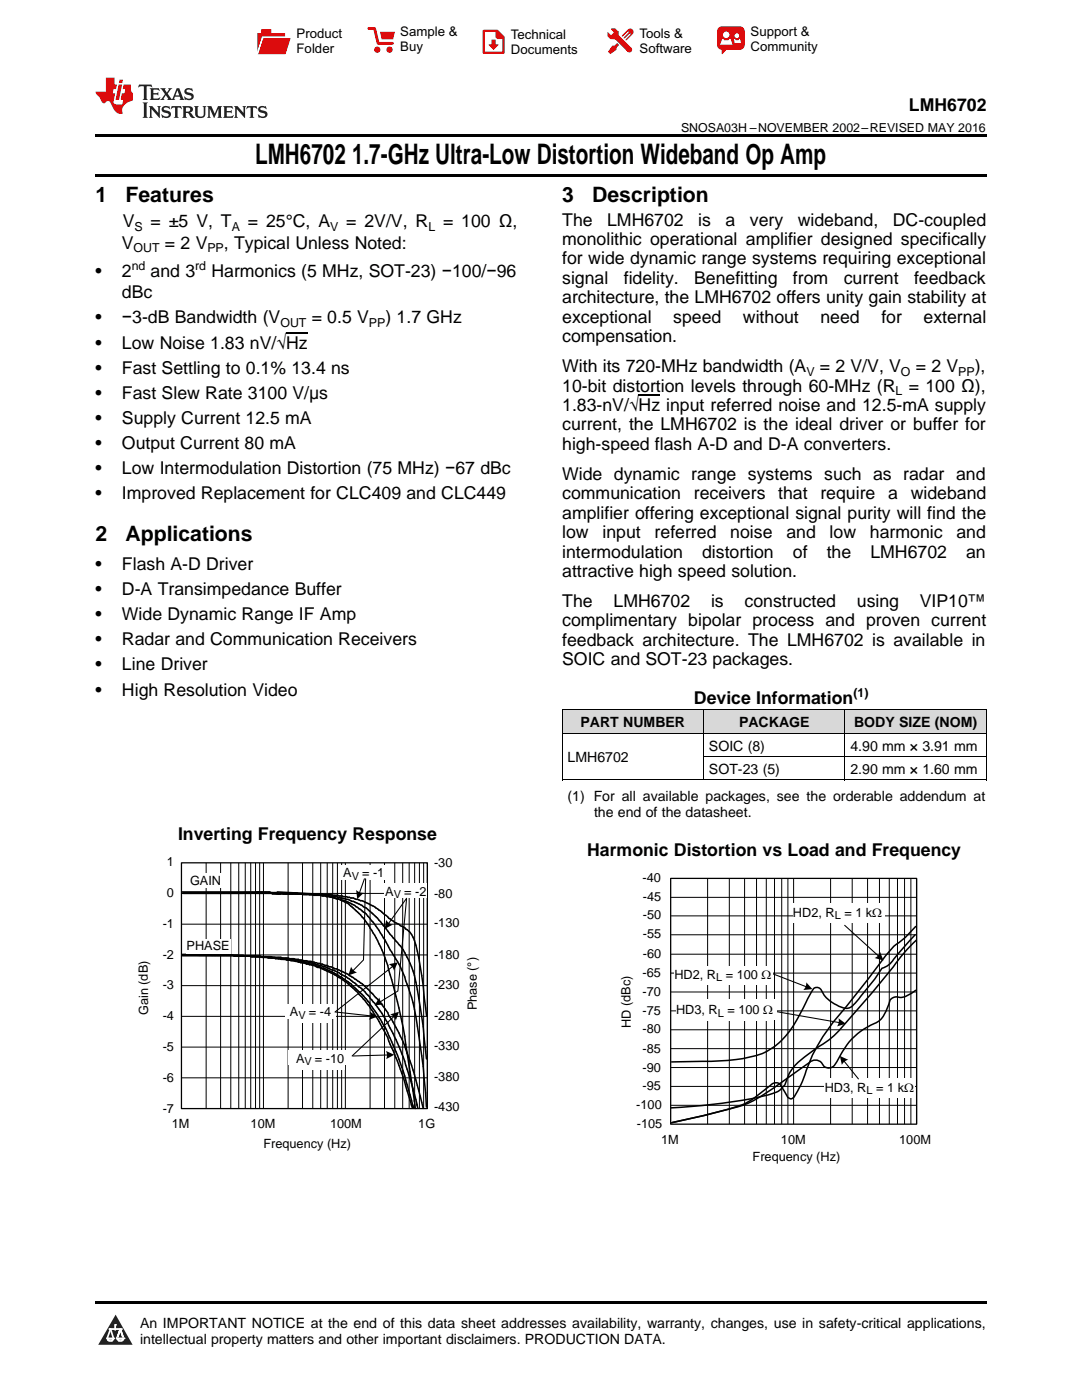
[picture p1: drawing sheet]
<svg xmlns="http://www.w3.org/2000/svg" width="216mm" height="279mm" viewBox="0 0 216 279" stroke-linecap="round" stroke-linejoin="round" font-family="sans-serif">
<g fill="#d8d8d8">
<path d="M112.2 141.7h28.2v4.7h-28.2z"/>
<path d="M140.4 141.7h28.2v4.7h-28.2z"/>
<path d="M168.6 141.7h28.2v4.7h-28.2z"/>
</g>
<path d="M23.1 262.4l3.4 6h-6.9z" fill="#231f20"/>
<path d="M21.4 267.1h1.2l-.3 .5h-.3a.55 .55 0 0 1-.6-.5z" fill-rule="evenodd" fill="#fff"/>
<path d="M21.4 267.1h1.2l-.3 .5h-.3a.55 .55 0 0 1-.6-.5z" fill="none" stroke="#231f20" stroke-width=".34"/>
<path d="M21.4 267.1l1.2 .1-.3 .4h-.5z" fill="none" stroke="#fff" stroke-width=".34"/>
<path d="M23 265.3h.1" fill="none" stroke="#fff" stroke-width=".34"/>
<path d="M23 264.4v.9z" fill="#fff"/>
<path d="M23 264.4v.9z" fill="none" stroke="#fff" stroke-width=".34"/>
<circle cx="23" cy="264.4" r=".17" fill="#fff"/>
<path d="M21.9 265.2h.1" fill="none" stroke="#fff" stroke-width=".34"/>
<path d="M21.9 265.2h2.3z" fill="#fff"/>
<path d="M21.9 265.2h2.3z" fill="none" stroke="#fff" stroke-width=".34"/>
<circle cx="24.2" cy="265.2" r=".17" fill="#fff"/>
<path d="M23.3 267.1h.1" fill="none" stroke="#fff" stroke-width=".34"/>
<path d="M24 265.2l-.7 1.9z" fill="#fff"/>
<path d="M24 265.2l-.7 1.9z" fill="none" stroke="#fff" stroke-width=".34"/>
<path d="M24 265.2l.7 1.9z" fill="#fff"/>
<path d="M24 265.2l.7 1.9z" fill="none" stroke="#fff" stroke-width=".34"/>
<path d="M24.6 267.1h.1" fill="none" stroke="#fff" stroke-width=".34"/>
<circle cx="21.4" cy="267.1" r=".17" fill="#fff"/>
<path d="M22.1 265.2l-.7 1.9z" fill="#fff"/>
<path d="M22.1 265.2l-.7 1.9z" fill="none" stroke="#fff" stroke-width=".34"/>
<path d="M22.1 265.2l.5 1.9z" fill="#fff"/>
<path d="M22.1 265.2l.5 1.9z" fill="none" stroke="#fff" stroke-width=".34"/>
<circle cx="22.6" cy="267.1" r=".17" fill="#fff"/>
<path d="M23.4 267.1h1.3a.65 .65 0 0 1-.7 .5 .65 .65 0 0 1-.6-.5z" fill-rule="evenodd" fill="#fff"/>
<path d="M23.4 267.1h1.3a.65 .65 0 0 1-.7 .5 .65 .65 0 0 1-.6-.5z" fill="none" stroke="#231f20" stroke-width=".34"/>
<path d="M23.4 267.1h1.3l-.4 .5h-.6z" fill="none" stroke="#fff" stroke-width=".34"/>
<path d="M23.3 267.1h.1" fill="none" stroke="#fff" stroke-width=".34"/>
<circle cx="24.7" cy="267.1" r=".17" fill="#fff"/>
<path d="M19 259.7h177.8v.5h-177.8z" fill="#000"/>
<g fill="none" stroke="#000" stroke-width=".2">
<path d="M133.7 179.1h49.1M141.2 175.3v49.1M145.5 175.3v49.1M148.6 175.3v49.1M151 175.3v49.1M152.9 175.3v49.1M154.5 175.3v49.1M156 175.3v49.1M157.2 175.3v49.1M158.4 175.3v49.1M165.7 175.3v49.1M170 175.3v49.1"/>
<path d="M173.1 175.3v49.1M175.5 175.3v49.1M177.4 175.3v49.1M179.1 175.3v49.1M180.5 175.3v49.1M181.8 175.3v49.1M182.9 175.3v49.1M133.8 198h49.1M133.8 194.2h49.1M133.8 190.4h49.1M133.9 186.6h49.1M133.9 182.8h49.1"/>
<path d="M133.8 216.8h49.1M133.8 213h49.1M133.8 209.3h49.1M133.8 205.5h49.1M133.8 201.7h49.1M133.8 220.6h49.1"/>
</g>
<path d="M133.8 175.3h49.1v49.1h-49.1z" fill="none" stroke="#000" stroke-width=".25"/>
<g fill="#fff">
<path d="M158.2 180.3h18.3v3.3h-18.3z" fill-rule="evenodd"/>
<path d="M158.2 180.6h17.8v3.6h-17.8z" fill-rule="evenodd"/>
<path d="M164.6 215.3h17.9v3.2h-17.9z" fill-rule="evenodd"/>
<path d="M164.6 215.5h17.8v3.6h-17.8z" fill-rule="evenodd"/>
</g>
<path d="M154 194.2l7 2.8M168.5 184.7l6.9 6.2M153.8 201.7l13.8 2.4M168.4 211.7l2.9 3.6" fill="none" stroke="#000" stroke-width=".21"/>
<g fill="#000">
<path d="M160.9 196l1.2 1.4-1.8 .2a1.84 1.84 0 0 0 .6-1.6z" fill-rule="evenodd"/>
<path d="M175.6 190l.7 1.7-1.8-.5a1.84 1.84 0 0 0 1.1-1.2z" fill-rule="evenodd"/>
<path d="M167.6 210.7l1.7 .8a1.84 1.84 0 0 0-1.3 1z" fill-rule="evenodd"/>
<path d="M167.3 203.2l1.5 1.1-1.8 .5a1.84 1.84 0 0 0 .3-1.6z" fill-rule="evenodd"/>
</g>
<path d="M182.6 186.6l-4.9 5.6-.8 .6-.9 .4-1.4 2.2-2.9 3.5a6.5 6.5 0 0 1-2.5 2.3 7.1 7.1 0 0 1-4.7-2.6l-.6-1a.98 .98 0 0 0-.9-.5 .98 .98 0 0 0-.9 .6l-.3 .5a43.4 43.4 0 0 1-5.4 8.9 12.5 12.5 0 0 1-8 4.1l-4.9 .5-9.5 .2M182.7 184.9a19.4 19.4 0 0 1-4.3 3.9l-1.6 1.9-8 10.2a38 38 0 0 0-5.8 8.1l-.9 1.6-1.2 3.1a16 16 0 0 1-2.8 5.5 .81 .81 0 0 1-.9-.2l-.9-1.6a1.76 1.76 0 0 0-1.3-1.3 1.36 1.36 0 0 0-1.2 .5l-3.6 2.8-2.1 1.1-2.7 .8-5.1 1.3-6.3 1.5M182.7 197.6a4.3 4.3 0 0 1-4.1 1.4 1.34 1.34 0 0 0-1.2 1.1 8.5 8.5 0 0 1-2 3.6l-.4 .3a13.7 13.7 0 0 0-7.2 6.4l-.8 1.5a1.61 1.61 0 0 1-1.5 1.2 1.61 1.61 0 0 1-1.6-1.1 1.68 1.68 0 0 0-2.4 0l-8.3 5.9a19.1 19.1 0 0 1-6.6 3.1l-6.2 1.6-6.3 1.4M182.8 187.6a31.8 31.8 0 0 0-4.6 5.4 244.8 244.8 0 0 1-11.3 13.2 29.6 29.6 0 0 1-5 3.7 13 13 0 0 0-4.5 4.4l-.8 2.2a5.4 5.4 0 0 1-3.7 2.1 114.2 114.2 0 0 1-19 2.5" fill="none" stroke="#000" stroke-width=".3"/>
<g fill="#fff">
<path d="M134.6 192.8h19.7v3h-19.7z" fill-rule="evenodd"/>
<path d="M134.6 192.9h19.3v3.6h-19.3z" fill-rule="evenodd"/>
<path d="M134.9 199.4h20v4h-20z" fill-rule="evenodd"/>
<path d="M134.9 200h19.3v3.6h-19.3z" fill-rule="evenodd"/>
</g>
<g fill="none" stroke="#000" stroke-width=".3">
<path d="M36.3 178.3h22.9l.3 .1M36.3 178h17.5l1.8 .3M50.1 178.3l.3-.2 .3 .2M51.3 178l-.3 .1h-2.2l-.3 .2M54.1 178.3l.3 .1h9.9l.3 .1 2.8 .2 .3 .1a16.8 16.8 0 0 1 7.6 2.6l.6 .4a15.9 15.9 0 0 0 4.9 3.3l.2 .3a4.5 4.5 0 0 1 2 3.2l1.2 6.1 .9 8M55 178.3l.3 .1M56.1 178.3l-.2 .1M56.3 178.3l.3 .1M57.5 178.3l.3 .1 .3-.1M60.3 178.4l.3 .1h3.4l.3 .2M61.5 178.4l.3 .1M62.1 178.4l.5 .3h2.8l.9 .1a18.7 18.7 0 0 1 6.2 2.2l.3 .1a26.6 26.6 0 0 1 5.6 6.1 17.3 17.3 0 0 1 4.9 10.3l1.1 7.4 .7 6.4"/>
<path d="M63.7 178.5l.6 .3 1.7 .1 .8 .3M64.9 178.7l1.9 .5M66.8 179.2l1.2 .4a4.7 4.7 0 0 1 2.2 1.4 22.8 22.8 0 0 1 6.3 9.3 109.5 109.5 0 0 1 4.7 19.9M67.7 179.5l.6 .1a8.1 8.1 0 0 1 2.8 1.4 15.2 15.2 0 0 1 5.4 6.2l1.9 3.3a19.3 19.3 0 0 1 2.8 5.9l.9 2.6a135.5 135.5 0 0 1 3 21.9M36.3 190.5h5.6l.3 .2M36.4 190.7h13.3M39.1 190.5l.3 .2h9.1l.3 .1M39.4 190.5l.3 .2M40.8 190.5l.3 .2M46.5 190.7l.2 .1h5.2l.5 .3M47.3 190.7l.3 .1M49.8 190.8l.3 .1h4l.3 .2"/>
<path d="M50.7 190.8l.3 .1M51.9 190.9l.3 .2h3.9l2.9 .4a25.7 25.7 0 0 1 7.8 1.8h.3l1.7 .9a21.7 21.7 0 0 1 7.1 6 34.7 34.7 0 0 1 5.3 10M52.9 190.9l.6 .3h2.6l.5 .3M53.8 191.1l.3 .1M54.7 191.2l.3 .1 3.4 .2 3.1 .5 3.4 .9 1.9 .9a22.7 22.7 0 0 1 8.2 6.8 43.1 43.1 0 0 1 6.2 12.8l2.1 7.3M54.7 191.1l.3 .1M55.3 191.2l.3 .1M55.9 191.3l.2 .2h1.1l.3 .1M56.9 191.5l.3 .1h1.2l.6 .3h.7l1.5 .5 1.4 .3 3.4 1.5a22.9 22.9 0 0 1 9.3 9.1 35.1 35.1 0 0 1 3.4 7.1 71.9 71.9 0 0 1 3.4 10.1M57.8 191.6l.3 .1h.9l.5 .3a20.6 20.6 0 0 1 15 9.3l.5 .8a54.5 54.5 0 0 1 6.8 16.4l.6 2.3M81.2 210.2l1.5 9.7M81.2 210.2l1.5 4.3 1.7 6.7"/>
<path d="M82.7 219.7l.2 1.5M82.1 220.5l.2 .6M82.3 220.5l.2 .6M83.2 220.4l.2 .8"/>
</g>
<g fill="none" stroke="#000" stroke-width=".2">
<path d="M36.2 178.3h49.1M41.1 172.2v49M44 172.2v49M46.1 172.2v49M47.6 172.2v49M48.9 172.2v49M50 172.2v49M51 172.2v49M51.8 172.2v49M52.6 172.2v49M57.5 172.2v49M60.4 172.2v49"/>
<path d="M62.4 172.2v49M64 172.2v49M65.3 172.2v49M66.4 172.2v49M67.3 172.2v49M68.2 172.2v49M68.9 172.2v49M73.8 172.2v49M76.7 172.2v49M78.8 172.2v49M80.4 172.2v49M81.6 172.2v49"/>
<path d="M82.7 172.2v49M83.7 172.2v49M84.5 172.2v49M85.3 172.2v49M36.2 196.7h49.1M36.2 190.6h49.1M36.2 184.4h49.1M36.2 215.1h49.1M36.2 209h49.1M36.2 202.8h49.1"/>
</g>
<path d="M36.2 172.2h49.1v49h-49.1z" fill="none" stroke="#000" stroke-width=".25"/>
<g fill="#fff">
<path d="M68.1 172.7h9v2.8h-9z" fill-rule="evenodd"/>
<path d="M57.6 209.7h12.6v2.8h-12.6z" fill-rule="evenodd"/>
<path d="M59.1 209.8h9.6v3.6h-9.6z" fill-rule="evenodd"/>
<path d="M56.9 200.4h10.1v2.8h-10.1z" fill-rule="evenodd"/>
<path d="M57.8 200.5h8.3v3.6h-8.3z" fill-rule="evenodd"/>
<path d="M76.8 176.3h8.4v2.8h-8.4z" fill-rule="evenodd"/>
</g>
<path d="M55.3 178l9.1 .5M57.7 178.2l6.2 .3" fill="none" stroke="#000" stroke-width=".3"/>
<path d="M67 202l7.1 .8" fill="none" stroke="#000" stroke-width=".21"/>
<path d="M73.8 201.9l1.5 1-1.7 .6a1.84 1.84 0 0 0 .2-1.6z" fill-rule="evenodd" fill="#000"/>
<g fill="#fff">
<path d="M37.1 187.4h8.9v2.8h-8.9z" fill-rule="evenodd"/>
<path d="M37.3 174.4h7.4v2.8h-7.4z" fill-rule="evenodd"/>
</g>
<path d="M72.7 175.4l-1 2.9M73 175.4l-.5 16.2-2.1 2.2M81.1 179.4l-1.7 18.4-3.6 2.2M81.1 179.3l-3.6 5.1M78.4 192.8l-11.6 9.2M77.4 210.5l-7 .2M78.7 202.8l-8.4 7.9" fill="none" stroke="#000" stroke-width=".21"/>
<g fill="#000">
<path d="M71.1 177.6a1.83 1.83 0 0 0 1.5 .6l-1.3 1.2z" fill-rule="evenodd"/>
<path d="M70.1 192.9a1.84 1.84 0 0 0 1.1 1.2l-1.7 .6z" fill-rule="evenodd"/>
<path d="M77.1 183.6a1.83 1.83 0 0 0 1.3 .9l-1.6 .9z" fill-rule="evenodd"/>
<path d="M77.6 192.4l1.8-.3-.8 1.6a1.84 1.84 0 0 0-1-1.3z" fill-rule="evenodd"/>
<path d="M75.7 199.1a1.83 1.83 0 0 0 .9 1.4l-1.9 .1z" fill-rule="evenodd"/>
<path d="M77 209.7l1.7 .8-1.6 .9a1.85 1.85 0 0 0-.1-1.7z" fill-rule="evenodd"/>
<path d="M77.9 202.4l1.7-.5-.6 1.7a1.83 1.83 0 0 0-1.1-1.2z" fill-rule="evenodd"/>
</g>
<path d="M112.2 155.7h84.6M112.2 146.3h84.6M112.2 141.7h84.6M112.2 141.7v14M140.4 141.7v14M140.4 151h56.4M168.6 141.7v14M196.8 141.7v14" fill="none" stroke="#000" stroke-width=".2"/>
<path d="M19 34.8h177.8v.5h-177.8zM19 26.8h177.8v.6h-177.8zM112.2 155.7h.1zM168.5 155.7h.1zM196.7 155.7h.1z" fill="#000"/>
<path d="M27.7 16.9l-.1 .6 .6-.3h.5v.2v2.2l-.2 .4h1l-.2-.4v-2.2v-.2h.5l.6 .3-.2-.6zM29.9 17.6l.2 .4v1.6l-.2 .4h1.9l.1-.6a1.09 1.09 0 0 1-1.3 .1v-.6h.6l.4 .2v-.7l-.2 .2h-.8v-.6l.2-.1a1.01 1.01 0 0 1 1 .3l-.1-.6zM32 17.6l.9 1.2-1 1.2h.9l-.2-.3 .5-.7 .5 .7-.3 .3h1.7l-.2-.3 .1-.4h1l.1 .4-.2 .3h1l-.3-.4-.7-2h-.5l-1 2.2-.8-1.1 .9-1.1h-.9l.2 .2-.4 .7-.4-.7 .2-.2zM35.4 18l.4 1h-.8zM37 17.7a.66 .66 0 0 0-.2 .8 .66 .66 0 0 0 .6 .4l.7 .2 .1 .2a.8 .8 0 0 1-.7 .4 .8 .8 0 0 1-.7-.5l.1 .8 .2-.2a.94 .94 0 0 0 1.1 .1 .94 .94 0 0 0 .4-.9 1.48 1.48 0 0 0-1.3-.6v-.4a1.1 1.1 0 0 1 1.2 .2l-.2-.6-.2 .1-.5-.1zM28.5 20.4l.2 .4v2.3l-.2 .4h1l-.2-.4v-2.3l.2-.4zM29.7 21.2l.2 .4v1.5l-.2 .4h.8l-.3-.4 .1-1.3 1.6 1.8v-2l.2-.4h-.7l.2 .2v1.1l-1.2-1.3zM32.5 21.3a.66 .66 0 0 0-.2 .8 .66 .66 0 0 0 .6 .4l.6 .2 .2 .2a.8 .8 0 0 1-.8 .4 .8 .8 0 0 1-.7-.5l.2 .7 .2-.1a.94 .94 0 0 0 1 .1 .94 .94 0 0 0 .5-1 1.47 1.47 0 0 0-1.3-.6l-.1-.3a1.1 1.1 0 0 1 1.3 .2l-.2-.6-.2 .1-.5-.2zM34.3 21.2l-.2 .6a.64 .64 0 0 1 .8-.3v1.6l-.2 .4h1l-.3-.4 .1-1.6a.66 .66 0 0 1 .8 .3l-.2-.6zM36.3 21.2l.3 .4v1.5l-.3 .4h1l-.2-.2v-.7h.5l.1 .1a.8 .8 0 0 0 1.2 .7l-1-1a.62 .62 0 0 0 .6-.5 .62 .62 0 0 0-.6-.7zM37.1 21.5h.1a.48 .48 0 0 1 .6 0 .48 .48 0 0 1 .1 .6l-.2 .1-.6 .1zM38.7 21.2l.2 .2a2.29 2.29 0 0 0 .4 2 1.05 1.05 0 0 0 1.7-.7v-1.3l.2-.2h-.8l.2 .4v1.1a.61 .61 0 0 1-.6 .6 .61 .61 0 0 1-.6-.6v-1.1l.3-.4zM41.3 21.2l.3 .4v1.5l-.3 .4h.8l-.2-.4v-1.4l.8 1.9 .9-1.9v1.4l-.2 .4h.9l-.2-.4v-1.5l.2-.4h-.8l-.7 1.5-.6-1.5zM44.5 21.2l.2 .4v1.5l-.2 .4h1.9l.2-.6a1.1 1.1 0 0 1-1.4 .2v-.7h.6l.4 .2v-.6l-.2 .1-.8 .1v-.6l.2-.1a1.02 1.02 0 0 1 1.1 .2l-.2-.5zM46.7 21.2l.2 .4v1.5l-.2 .4h.8l-.3-.4 .1-1.3 1.6 1.8v-2l.2-.4h-.7l.2 .2v1.1l-1.2-1.3zM49.3 21.2l-.1 .6a.64 .64 0 0 1 .8-.3v1.6l-.3 .4h1l-.2-.4v-1.6a.66 .66 0 0 1 .8 .3l-.1-.6zM51.7 21.3a.66 .66 0 0 0-.2 .7 .66 .66 0 0 0 .7 .5l.6 .2 .1 .2a.8 .8 0 0 1-.7 .4 .8 .8 0 0 1-.7-.5l.1 .7 .2-.1a.94 .94 0 0 0 1.1 .1 .94 .94 0 0 0 .4-1 1.48 1.48 0 0 0-1.2-.6l-.1-.3a1.1 1.1 0 0 1 1.2 .2l-.2-.6-.1 .1-.6-.2z" fill="#231f20"/>
<path d="M21.1 15.5v2.8h-2v.4l.9 .9a.96 .96 0 0 0 1 1 .59 .59 0 0 1 .5-.4 .59 .59 0 0 1 .5 .3l.4 .8a1.61 1.61 0 0 0 2.1 1.3 1.63 1.63 0 0 1 1.1-2.2l.9-.3v-1.5a1.6 1.6 0 0 1-.4-1.7h-1.4l-.2 .9h.5l-.2 .8h-.5l-.2 1v.3h.5l-.2 .9h-.7a.74 .74 0 0 1-1-.6l.3-1.6h-.5l.2-.8h.5l.1-.9h-.4v-1.4zM23.7 16.9l-.7 3h.8l.6-3zM23.8 15.9l-.1 .7h.7l.2-.7z" fill="#ee1d23"/>
<g fill="#d60000">
<path d="M52.1 5.8h2v.8h2.8v4.2h-5.5v-4.2h.7z" fill-rule="evenodd"/>
<path d="M52.4 7.5h5.6l-1 3.3h-5.6z" fill-rule="evenodd"/>
</g>
<path d="M52.4 7.4h5.7l-.1 .1h-5.5l-1.1 3.3z" fill-rule="evenodd" fill="#fff"/>
<path d="M52.4 7.4h5.7l-.1 .1h-5.5l-1.1 3.3z" fill="none" stroke="#fff" stroke-width=".2"/>
<path d="M73.6 5.7h1.1l.7 2.9h2.9" fill="none" stroke="#d60000" stroke-width=".55"/>
<g fill="#d60000">
<path d="M75.8 6.3h3l-.4 1.6h-2.2z" fill-rule="evenodd"/>
<circle cx="75.3" cy="9.9" r=".62"/>
<circle cx="77.7" cy="9.9" r=".62"/>
</g>
<path d="M96.5 6.2h2.7l1.3 1.2v3.1h-4z" fill="none" stroke="#d60000" stroke-width=".44"/>
<g fill="#d60000">
<path d="M98.1 7.9h.8v1h.5l-.9 1.1-1-1v-.1h.6z" fill-rule="evenodd"/>
<path d="M98.9 6.2h.3l1.3 1.2v.4h-1.3l-.3-.4z" fill-rule="evenodd"/>
<path d="M121.9 5.7h.8l.7 .6 .1 .7 2.5 2.5-.8 .8-2.3-2.3-1.1-.2-.6-.6v-.8l.7 .6 .5-.4v-.2l-.5-.5z" fill-rule="evenodd"/>
<path d="M122.2 9.1h.4l.5-.5 .4 .4-.5 .5v.4l-1.2 .9-.5-.5z" fill-rule="evenodd"/>
<path d="M125.3 5.9a.67 .67 0 0 1 .9 0 .67 .67 0 0 1 0 .9z" fill-rule="evenodd"/>
<path d="M125.3 5.9l.9 .9-1.2 1.2h-.2v-.2l1-.9v-.2h-.2l-.9 1h-.2v-.2l.9-1 .1-.2h-.3l-.9 1h-.2v-.2z" fill-rule="evenodd"/>
<circle cx="125.6" cy="9.9" r=".54"/>
</g>
<path d="M123.3 6.3v.7" fill="none" stroke="#d60000" stroke-width=".2"/>
<g fill="#d60000">
<path d="M143.4 5.5l.6-.2h3.6a.95 .95 0 0 1 1 .9v2.8a.95 .95 0 0 1-1 .9h-3.6a.95 .95 0 0 1-.9-.9v-2.8z" fill-rule="evenodd"/>
<path d="M144 9.9h.9l-.7 .9h-.2z" fill-rule="evenodd"/>
</g>
<g fill="#fff">
<path d="M146.6 8.6h1.3z"/>
<path d="M144.1 7.8h.3l.1 .2h.8l.2-.2h.3l.4 1.1h-2.5z" fill-rule="evenodd"/>
<path d="M146.4 7.8h.3l.1 .2h.5l.2-.2h.2l.2 .8h-1.3z" fill-rule="evenodd"/>
<circle cx="144.9" cy="6.9" r=".65"/>
<circle cx="147" cy="7.1" r=".48"/>
</g>
<path d="M57.1 66.4h4.3M127.4 78.9h4.3" fill="none" stroke="#000" stroke-width=".25"/>
<g font-size="5.6">
<text x="50.9" y="32.8">LMH6702</text>
<text x="70.3" y="32.8">1.7-GHz Ultra-Low Distortion Wideband Op Amp</text>
</g>
<g font-size="4.2">
<text x="19" y="40.4">1</text>
<text x="25" y="40.4">Features</text>
<text x="112.2" y="40.4">3</text>
<text x="118.2" y="40.4">Description</text>
<text x="19" y="108.1">2</text>
<text x="25" y="108.1">Applications</text>
</g>
<g font-size="3.5">
<text x="181.4" y="22.2">LMH6702</text>
<text x="24.5" y="45.4">V</text>
<text x="30.1" y="45.4">= ±5 V, T</text>
<text x="49.5" y="45.4">= 25°C, A</text>
<text x="69.1" y="45.4">= 2V/V, R</text>
<text x="88.4" y="45.4">= 100 Ω,</text>
<text x="112.2" y="45">The</text>
<text x="121.2" y="45">LMH6702</text>
<text x="139.3" y="45">is</text>
<text x="144.8" y="45">a</text>
<text x="149.6" y="45">very</text>
<text x="159.2" y="45">wideband,</text>
<text x="178.2" y="45">DC-coupled</text>
<text x="24.3" y="49.6">V</text>
<text x="32.9" y="49.6">= 2 V</text>
<text x="44.7" y="49.6">, Typical Unless Noted:</text>
<text x="112.2" y="48.9">monolithic operational amplifier designed specifically</text>
<text x="112.2" y="52.8">for wide dynamic range systems requiring exceptional</text>
<text x="19" y="55.3">•</text>
<text x="24.3" y="55.3">2</text>
<text x="24.3" y="59.5">dBc</text>
<text x="30.1" y="55.3">and 3</text>
<text x="42.2" y="55.3">Harmonics (5 MHz, SOT-23) −100/−96</text>
<text x="112.2" y="56.7">signal</text>
<text x="124.5" y="56.7">fidelity.</text>
<text x="138.5" y="56.7">Benefitting</text>
<text x="158.2" y="56.7">from</text>
<text x="168.3" y="56.7">current</text>
<text x="182.4" y="56.7">feedback</text>
<text x="19" y="64.6">•</text>
<text x="24.3" y="64.6">−3-dB Bandwidth (V</text>
<text x="62.2" y="64.6">= 0.5 V</text>
<text x="76.9" y="64.6">) 1.7 GHz</text>
<text x="112.2" y="60.5">architecture, the LMH6702 offers unity gain stability at</text>
<text x="112.2" y="64.4">exceptional</text>
<text x="134.3" y="64.4">speed</text>
<text x="148.2" y="64.4">without</text>
<text x="163.7" y="64.4">need</text>
<text x="175.9" y="64.4">for</text>
<text x="184.3" y="64.4">external</text>
<text x="19" y="69.6">•</text>
<text x="24.3" y="69.6">Low Noise 1.83 nV/√Hz</text>
<text x="112.2" y="68.3">compensation.</text>
<text x="19" y="74.6">•</text>
<text x="24.3" y="74.6">Fast Settling to 0.1% 13.4 ns</text>
<text x="112.2" y="74.3">With its 720-MHz bandwidth (A</text>
<text x="163.6" y="74.3">= 2 V/V, V</text>
<text x="182.7" y="74.3">= 2 V</text>
<text x="194.5" y="74.3">),</text>
<text x="19" y="79.6">•</text>
<text x="24.3" y="79.6">Fast Slew Rate 3100 V/μs</text>
<text x="112.2" y="78.1">10-bit distortion levels through 60-MHz (R</text>
<text x="112.2" y="82">1.83-nV/√Hz input referred noise and 12.5-mA supply</text>
<text x="181.3" y="78.1">= 100 Ω),</text>
<text x="19" y="84.6">•</text>
<text x="19" y="89.6">•</text>
<text x="24.3" y="84.6">Supply Current 12.5 mA</text>
<text x="24.3" y="89.6">Output Current 80 mA</text>
<text x="112.2" y="85.9">current, the LMH6702 is the ideal driver or buffer for</text>
<text x="112.2" y="89.8">high-speed flash A-D and D-A converters.</text>
<text x="19" y="94.6">•</text>
<text x="24.3" y="94.6">Low Intermodulation Distortion (75 MHz) −67 dBc</text>
<text x="112.2" y="95.7">Wide dynamic range systems such as radar and</text>
<text x="19" y="99.6">•</text>
<text x="24.3" y="99.6">Improved Replacement for CLC409 and CLC449</text>
<text x="112.2" y="99.6">communication</text>
<text x="138.4" y="99.6">receivers</text>
<text x="155.3" y="99.6">that</text>
<text x="163.7" y="99.6">require</text>
<text x="177.2" y="99.6">a</text>
<text x="181.7" y="99.6">wideband</text>
<text x="112.2" y="103.5">amplifier offering exceptional signal purity will find the</text>
<text x="112.2" y="107.4">low</text>
<text x="120.2" y="107.4">input</text>
<text x="130.6" y="107.4">referred</text>
<text x="145.7" y="107.4">noise</text>
<text x="156.9" y="107.4">and</text>
<text x="165.5" y="107.4">low</text>
<text x="173.6" y="107.4">harmonic</text>
<text x="190.8" y="107.4">and</text>
<text x="19" y="113.8">•</text>
<text x="24.3" y="113.8">Flash A-D Driver</text>
<text x="112.2" y="111.3">intermodulation</text>
<text x="140.1" y="111.3">distortion</text>
<text x="158.2" y="111.3">of</text>
<text x="165" y="111.3">the</text>
<text x="173.7" y="111.3">LMH6702</text>
<text x="192.8" y="111.3">an</text>
<text x="19" y="118.8">•</text>
<text x="24.3" y="118.8">D-A Transimpedance Buffer</text>
<text x="112.2" y="115.1">attractive high speed solution.</text>
<text x="19" y="123.8">•</text>
<text x="24.3" y="123.8">Wide Dynamic Range IF Amp</text>
<text x="112.2" y="121.1">The</text>
<text x="112.2" y="125">complimentary bipolar process and proven current</text>
<text x="122.4" y="121.1">LMH6702</text>
<text x="141.9" y="121.1">is</text>
<text x="148.6" y="121.1">constructed</text>
<text x="171" y="121.1">using</text>
<text x="183.6" y="121.1">VIP10™</text>
<text x="19" y="128.8">•</text>
<text x="24.3" y="128.8">Radar and Communication Receivers</text>
<text x="112.2" y="128.9">feedback architecture. The LMH6702 is available in</text>
<text x="19" y="133.8">•</text>
<text x="24.3" y="133.8">Line Driver</text>
<text x="112.2" y="132.8">SOIC and SOT-23 packages.</text>
<text x="19" y="138.8">•</text>
<text x="24.3" y="138.8">High Resolution Video</text>
<text x="138.5" y="140.5">Device Information</text>
<text x="35.5" y="167.7">Inverting Frequency Response</text>
<text x="117.2" y="170.9">Harmonic Distortion vs Load and Frequency</text>
</g>
<g font-size="2.8">
<text x="115.8" y="145.1">PART NUMBER</text>
<text x="141.5" y="149.8">SOIC (8)</text>
<text x="147.5" y="145.1">PACKAGE</text>
<text x="169.7" y="149.8">4.90 mm × 3.91 mm</text>
<text x="170.4" y="145.1">BODY SIZE (NOM)</text>
<text x="113.2" y="152.1">LMH6702</text>
<text x="141.5" y="154.4">SOT-23 (5)</text>
<text x="169.7" y="154.4">2.90 mm × 1.60 mm</text>
<text x="113.2" y="159.9">(1) For all available packages, see the orderable addendum at</text>
<text x="118.5" y="163.1">the end of the datasheet.</text>
<text x="27.9" y="265">An IMPORTANT NOTICE at the end of this data sheet addresses availability, warranty, changes, use in safety-critical applications,</text>
<text x="27.9" y="268.2">intellectual property matters and other important disclaimers. PRODUCTION DATA.</text>
</g>
<g font-size="2.6">
<text x="59.2" y="7.6">Product</text>
<text x="59.2" y="10.6">Folder</text>
<text x="79.9" y="7.3">Sample &amp;</text>
<text x="79.9" y="10.2">Buy</text>
<text x="101.9" y="7.8">Technical</text>
<text x="101.9" y="10.8">Documents</text>
<text x="127.6" y="7.6">Tools &amp;</text>
<text x="127.6" y="10.6">Software</text>
<text x="149.8" y="7.2">Support &amp;</text>
<text x="149.8" y="10.2">Community</text>
</g>
<g font-size="2.5">
<text x="135.9" y="26.3">SNOSA03H –NOVEMBER 2002–REVISED MAY 2016</text>
<text x="26.8" y="46.1">S</text>
<text x="46.2" y="46.1">A</text>
<text x="65.9" y="46.1">V</text>
<text x="85.5" y="46.1">L</text>
<text x="26.3" y="53.9">nd</text>
<text x="26.7" y="50.3">OUT</text>
<text x="38.9" y="53.9">rd</text>
<text x="41.4" y="50.3">PP</text>
<text x="56" y="65.3">OUT</text>
<text x="73.6" y="65.3">PP</text>
<text x="160.9" y="75">V</text>
<text x="179.8" y="75">O</text>
<text x="191.2" y="75">PP</text>
<text x="178.7" y="78.8">L</text>
<text x="170.3" y="139.1">(1)</text>
<text x="33.3" y="172.9">1</text>
<text x="86.6" y="173">-30</text>
<text x="33.3" y="179">0</text>
<text x="37.9" y="176.6">GAIN</text>
<text x="68.5" y="175.1">A</text>
<text x="72.3" y="175.1">= -1</text>
<text x="76.9" y="178.7">A</text>
<text x="80.6" y="178.7">= -2</text>
<text x="86.6" y="179.1">-80</text>
<text x="128.2" y="176.1">-40</text>
<text x="128.3" y="179.8">-45</text>
<text x="32.5" y="185.2">-1</text>
<text x="86.6" y="185.1">-130</text>
<text x="128.3" y="183.5">-50</text>
<text x="158.2" y="183">HD2, R</text>
<text x="168.5" y="183">= 1 k:</text>
<text x="32.5" y="191.3">-2</text>
<text x="37.2" y="189.6">PHASE</text>
<text x="86.6" y="191.3">-180</text>
<text x="128.3" y="187.2">-55</text>
<text x="128.3" y="191.1">-60</text>
<text x="32.5" y="197.4">-3</text>
<text x="86.6" y="197.4">-230</text>
<text x="128.2" y="195">-65</text>
<text x="134.6" y="195.3">HD2, R</text>
<text x="144.8" y="195.3">= 100</text>
<text x="152" y="195.3">:</text>
<text x="29.5" y="202.6" transform="rotate(-90 29.5 202.6)">Gain (dB)</text>
<text x="32.5" y="203.6">-4</text>
<text x="57.8" y="202.9">A</text>
<text x="61.6" y="202.9">= -4</text>
<text x="86.6" y="203.6">-280</text>
<text x="95.1" y="201.7" transform="rotate(-90 95.1 201.7)">Phase (°)</text>
<text x="128.2" y="202.5">-75</text>
<text x="128.2" y="198.7">-70</text>
<text x="134.9" y="202.4">HD3, R</text>
<text x="145.1" y="202.4">= 100</text>
<text x="152.3" y="202.4">:</text>
<text x="32.5" y="209.7">-5</text>
<text x="86.6" y="209.5">-330</text>
<text x="125.8" y="205.1" transform="rotate(-90 125.8 205.1)">HD (dBc)</text>
<text x="128.2" y="206.2">-80</text>
<text x="32.5" y="215.9">-6</text>
<text x="59.1" y="212.1">A</text>
<text x="62.8" y="212.1">= -10</text>
<text x="86.6" y="215.8">-380</text>
<text x="128.2" y="213.9">-90</text>
<text x="128.2" y="210.1">-85</text>
<text x="86.6" y="221.7">-430</text>
<text x="127" y="221.3">-100</text>
<text x="128.2" y="217.5">-95</text>
<text x="164.6" y="217.9">HD3, R</text>
<text x="174.8" y="217.9">= 1 k:</text>
<text x="32.5" y="222.1">-7</text>
<text x="34.3" y="225.1">1M</text>
<text x="50" y="225.2">10M</text>
<text x="65.8" y="225.2">100M</text>
<text x="83.5" y="225.2">1G</text>
<text x="127.1" y="225">-105</text>
<text x="52.6" y="229">Frequency (Hz)</text>
<text x="131.9" y="228.3">1M</text>
<text x="150.2" y="231.8">Frequency (Hz)</text>
<text x="155.8" y="228.3">10M</text>
<text x="179.4" y="228.3">100M</text>
</g>
<g font-size="2.2">
<text x="70.2" y="175.5">V</text>
<text x="78.6" y="179.2">V</text>
<text x="166.6" y="183.5">L</text>
<text x="142.9" y="195.8">L</text>
<text x="59.5" y="203.3">V</text>
<text x="143.2" y="202.9">L</text>
<text x="60.8" y="212.6">V</text>
<text x="172.9" y="218.4">L</text>
</g>
</svg>
